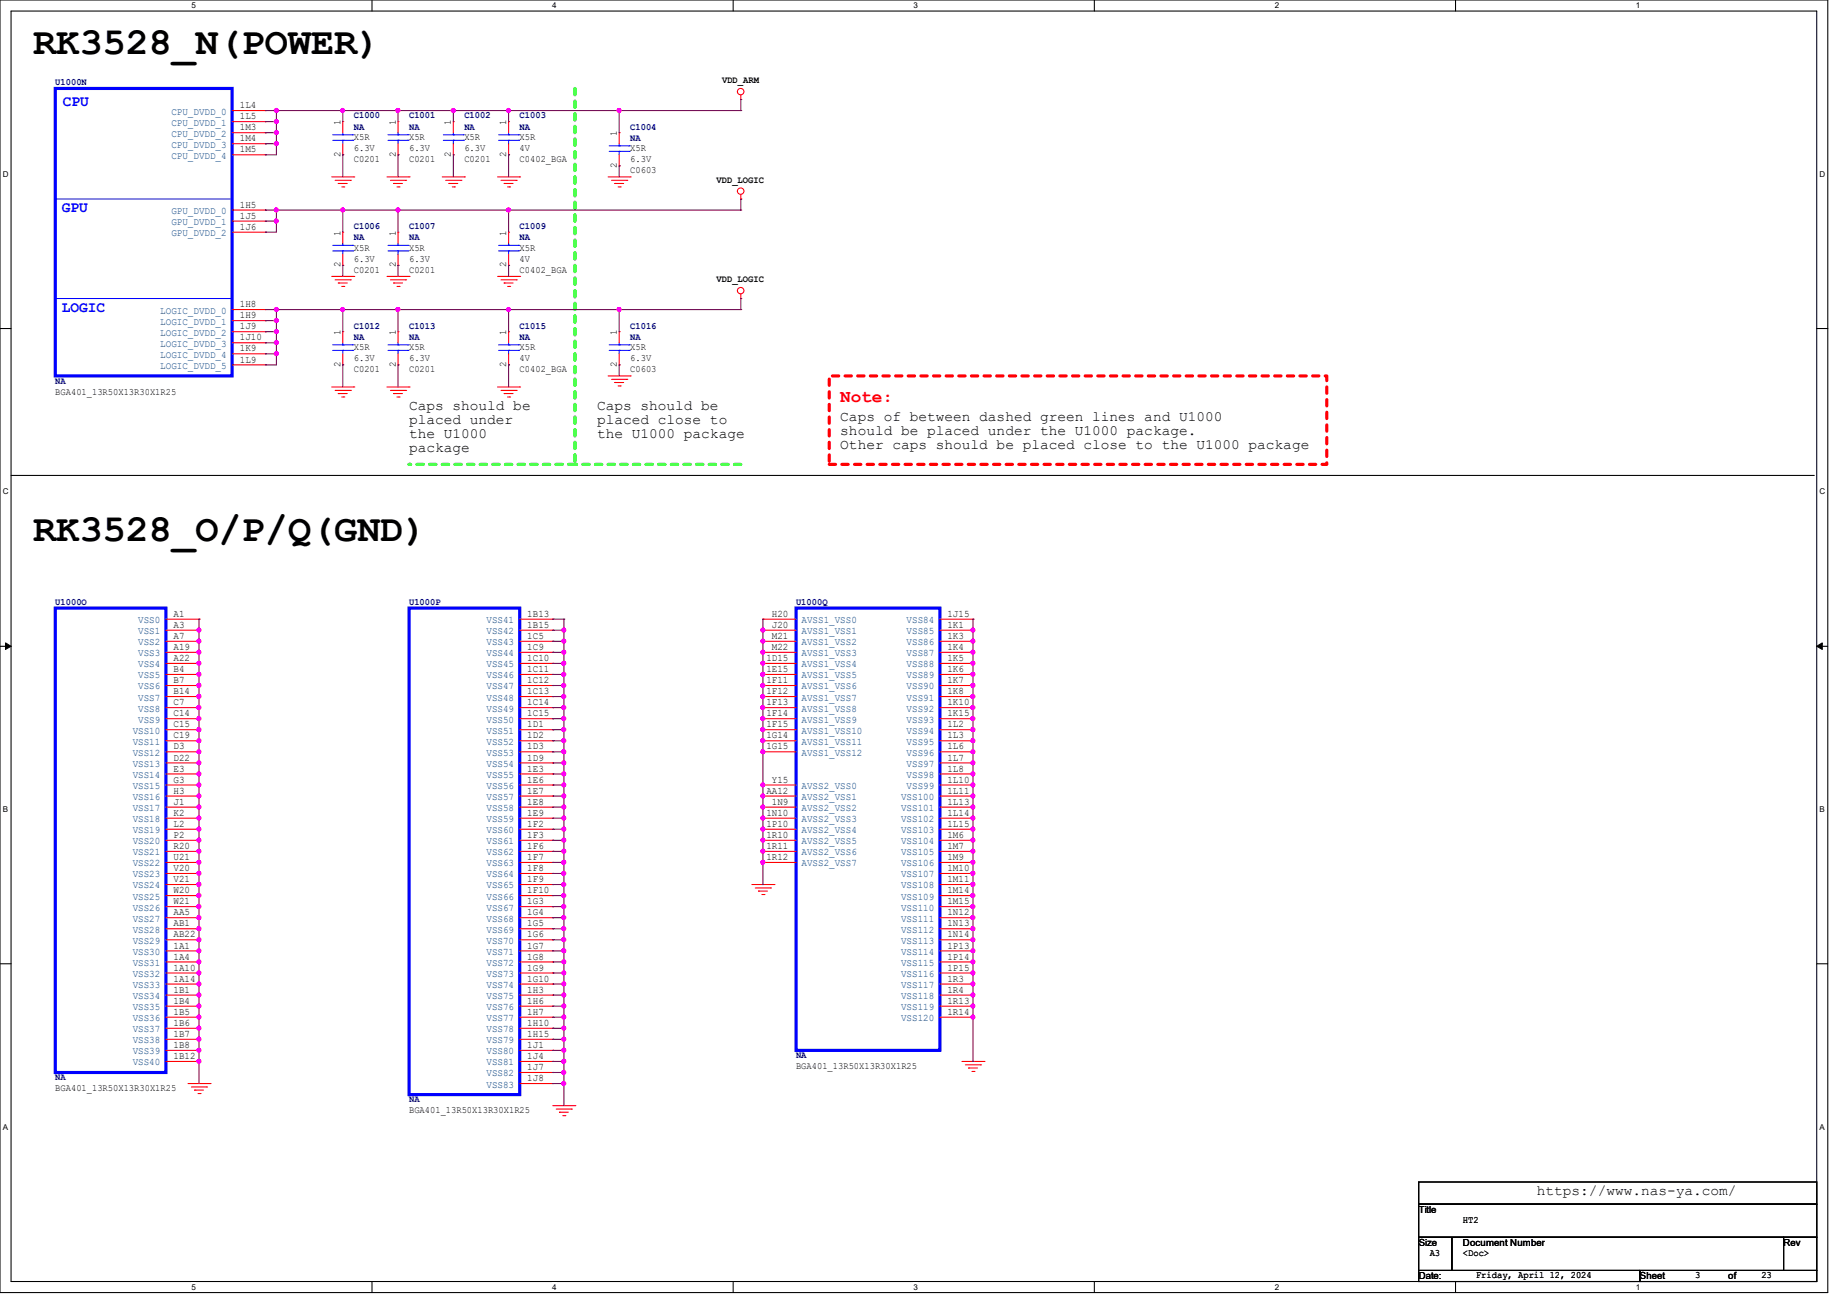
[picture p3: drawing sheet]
<svg xmlns="http://www.w3.org/2000/svg" width="297mm" height="210mm" viewBox="0 0 297 210" stroke-linecap="round" stroke-linejoin="round" font-family="sans-serif">
<path d="M0 0h293.9v207.9h-293.9zM1.8 1.8h290.3v204.3h-290.3z" fill="none" stroke="#000" stroke-width=".17"/>
<g fill="#fff">
<path d="M30.8 .2h.7v1.4h-.7z"/>
<path d="M30.8 206.2h.7v1.4h-.7z"/>
</g>
<path d="M59.8 0v1.8M59.8 206.1v1.8" fill="none" stroke="#000" stroke-width=".17"/>
<g fill="#fff">
<path d="M88.8 .2h.7v1.4h-.7z"/>
<path d="M88.8 206.2h.7v1.4h-.7z"/>
</g>
<path d="M117.9 0v1.8M117.9 206.1v1.8" fill="none" stroke="#000" stroke-width=".17"/>
<g fill="#fff">
<path d="M146.9 .2h.7v1.4h-.7z"/>
<path d="M146.9 206.2h.7v1.4h-.7z"/>
</g>
<path d="M176 0v1.8M176 206.1v1.8" fill="none" stroke="#000" stroke-width=".17"/>
<g fill="#fff">
<path d="M205 .2h.7v1.4h-.7z"/>
<path d="M205 206.2h.7v1.4h-.7z"/>
</g>
<path d="M234.1 0v1.8M234.1 206.1v1.8" fill="none" stroke="#000" stroke-width=".17"/>
<g fill="#fff">
<path d="M263.1 .2h.6v1.4h-.6z"/>
<path d="M263.1 206.2h.6v1.4h-.6z"/>
<path d="M.5 27.3h.9v1.4h-.9z"/>
<path d="M292.6 27.3h.9v1.4h-.9z"/>
<path d="M.5 78.4h.9v1.4h-.9z"/>
<path d="M292.6 78.4h.9v1.4h-.9z"/>
</g>
<path d="M0 52.8h1.8M292.1 52.8h1.8" fill="none" stroke="#000" stroke-width=".17"/>
<g fill="#fff">
<path d="M.5 129.5h.8v1.4h-.8z"/>
<path d="M292.6 129.5h.8v1.4h-.8z"/>
</g>
<path d="M0 103.9h1.8M292.1 103.9h1.8" fill="none" stroke="#000" stroke-width=".17"/>
<path d="M.9 103.4l.9 .5-.9 .5zM292.1 103.9l.9-.5v1z" fill="#000" stroke="#000" stroke-width=".16"/>
<g fill="#fff">
<path d="M.5 180.5h.8v1.4h-.8z"/>
<path d="M292.6 180.5h.8v1.4h-.8z"/>
</g>
<path d="M1.8 76.5h289.8M291.6 76.5h.1M0 155h1.8M292.1 155h1.8" fill="none" stroke="#000" stroke-width=".17"/>
<path d="M133.4 60.5h80v14.2h-80z" fill="none" stroke="#f00" stroke-width=".51" stroke-dasharray="1 1"/>
<path d="M92.5 74.7h-26.7" fill="none" stroke="#01ff00" stroke-width=".51" stroke-dasharray="1 1"/>
<circle cx="65.8" cy="74.7" r=".25" fill="#01ff00" stroke-dasharray="1 1"/>
<path d="M119.1 74.7h-26.6" fill="none" stroke="#01ff00" stroke-width=".51" stroke-dasharray="1 1"/>
<circle cx="92.5" cy="74.7" r=".25" fill="#01ff00" stroke-dasharray="1 1"/>
<path d="M92.5 14.2v60.5" fill="none" stroke="#01ff00" stroke-width=".51" stroke-dasharray="1 1"/>
<circle cx="92.5" cy="74.7" r=".25" fill="#01ff00" stroke-dasharray="1 1"/>
<g fill="none" stroke="#f00" stroke-width=".17">
<path d="M37.3 17.8h5.4M37.3 19.6h5.4M42.7 17.8h.1M42.7 19.6h.1M55.1 19.6h.1M55.1 19.6v1.7M64 19.6h.1M64 19.6v1.7M72.9 19.6h.1M72.9 19.6v1.7M81.8 19.6h.1M81.8 19.6v1.7"/>
<path d="M119.1 16h.1M119.1 15.3v.7M37.3 21.3h5.4M37.3 23.1h5.4M37.3 24.9h5.4M37.3 33.8h5.4M37.3 35.6h5.4M37.3 37.3h5.4M42.7 21.3h.1M42.7 23.1h.1M42.7 24.9h.1M42.7 33.8h.1"/>
<path d="M42.7 35.6h.1M42.7 37.3h.1M53.3 28.4h3.6M53.9 29h2.4M54.4 29.5h.1M54.4 29.5h1.4M54.9 30.1h.4M55.1 24.9h.1M55.1 37.3h.1M55.1 23.1v1.8M55.1 37.3v1.8M55.3 30.1h.1"/>
<path d="M56.3 29h.1M56.9 28.4h.1M62.2 28.4h3.6M62.8 29h2.4M63.3 29.5h.1M63.3 29.5h1.4M63.8 30.1h.4M64 37.3h.1M64 24.9h.1M64 23.1v1.8M64 37.3v1.8M64.2 30.1h.1"/>
<path d="M65.2 29h.1M65.8 28.4h.1M71.1 28.4h3.6M71.7 29h2.4M72.2 29.5h.1M72.2 29.5h1.4M72.7 30.1h.4M72.9 24.9h.1M72.9 23.1v1.8M73.1 30.1h.1M74.1 29h.1M74.7 28.4h.1"/>
<path d="M80 28.4h3.6M80.6 29h2.4M81.1 29.5h.1M81.1 29.5h1.4M81.6 30.1h.4M81.8 24.9h.1M81.8 37.3h.1M81.8 23.1v1.8M81.8 37.3v1.8M82 30.1h.1M83 29h.1M83.6 28.4h.1"/>
<path d="M97.8 28.4h3.5M98.3 29h2.5M98.8 29.5h.1M98.8 29.5h1.5M99.4 30.1h.3M99.6 21.3h.1M99.6 26.7h.1M99.6 21.3v1.8M99.6 24.9v1.8M99.7 30.1h.1M100.8 29h.1M101.3 28.4h.1"/>
<path d="M119.1 32h.1M119.1 31.3v.7M37.3 49.8h5.4M37.3 51.6h5.4M37.3 53.3h5.4M37.3 55.1h5.4M37.3 56.9h5.4M37.3 58.7h5.4M42.7 49.8h.1M42.7 51.6h.1M42.7 53.3h.1M42.7 55.1h.1"/>
<path d="M42.7 56.9h.1M42.7 58.7h.1M53.3 44.4h3.6M53.9 45h2.4M54.4 45.5h.1M54.4 45.5h1.4M54.9 46.1h.4M55.1 53.3h.1M55.1 58.7h.1M55.1 42.7h.1M55.1 40.9v1.8M55.1 53.3v1.8"/>
<path d="M55.1 56.9v1.8M55.3 46.1h.1M56.3 45h.1M56.9 44.4h.1M62.2 44.4h3.6M62.8 45h2.4M63.3 45.5h.1M63.3 45.5h1.4M63.8 46.1h.4M64 42.7h.1M64 53.3h.1M64 58.7h.1"/>
<path d="M64 40.9v1.8M64 53.3v1.8M64 56.9v1.8M64.2 46.1h.1M65.2 45h.1M65.8 44.4h.1M80 44.4h3.6M80.6 45h2.4M81.1 45.5h.1M81.1 45.5h1.4M81.6 46.1h.4M81.8 53.3h.1"/>
<path d="M81.8 58.7h.1M81.8 42.7h.1M81.8 40.9v1.8M81.8 53.3v1.8M81.8 56.9v1.8M82 46.1h.1M83 45h.1M83.6 44.4h.1M99.6 53.3h.1M99.6 58.7h.1M99.6 53.3v1.8M99.6 56.9v1.8"/>
<path d="M119.1 48h.1M119.1 47.3v.7M53.3 62.2h3.6M53.9 62.8h2.4M54.4 63.3h.1M54.4 63.3h1.4M54.9 63.8h.4M55.3 63.8h.1M56.3 62.8h.1M56.9 62.2h.1M62.2 62.2h3.6M62.8 62.8h2.4"/>
<path d="M63.3 63.3h.1M63.3 63.3h1.4M63.8 63.8h.4M64.2 63.8h.1M65.2 62.8h.1M65.8 62.2h.1M80 62.2h3.6M80.6 62.8h2.4M81.1 63.3h.1M81.1 63.3h1.4M81.6 63.8h.4M82 63.8h.1"/>
<path d="M83 62.8h.1M83.6 62.2h.1M97.8 60.5h3.5M98.3 61h2.5M98.8 61.5h.1M98.8 61.5h1.5M99.4 62.1h.3M99.7 62.1h.1M100.8 61h.1M101.3 60.5h.1M26.7 99.6h5.3M32 99.6h.1"/>
<path d="M83.6 99.6h5.3M88.9 99.6h.1M122.7 99.6h.1M122.7 99.6h5.3M151.1 99.6h5.4M156.5 99.6h.1M26.7 101.3h5.3M26.7 103.1h5.3M26.7 104.9h5.3M26.7 106.7h5.3M26.7 108.5h5.3M26.7 110.2h5.3"/>
<path d="M26.7 112h5.3M26.7 113.8h5.3M26.7 115.6h5.3M26.7 117.3h5.3M26.7 119.1h5.3M32 101.3h.1M32 103.1h.1M32 104.9h.1M32 106.7h.1M32 108.5h.1M32 110.2h.1M32 112h.1"/>
<path d="M32 113.8h.1M32 115.6h.1M32 117.3h.1M32 119.1h.1M83.6 101.3h5.3M83.6 103.1h5.3M83.6 104.9h5.3M83.6 106.7h5.3M83.6 108.5h5.3M83.6 110.2h5.3M83.6 112h5.3M83.6 113.8h5.3"/>
<path d="M83.6 115.6h5.3M83.6 117.3h5.3M83.6 119.1h5.3M88.9 101.3h.1M88.9 103.1h.1M88.9 104.9h.1M88.9 106.7h.1M88.9 108.5h.1M88.9 110.2h.1M88.9 112h.1M88.9 113.8h.1M88.9 115.6h.1"/>
<path d="M88.9 117.3h.1M88.9 119.1h.1M122.7 101.3h.1M122.7 103.1h.1M122.7 104.9h.1M122.7 106.7h.1M122.7 108.5h.1M122.7 110.2h.1M122.7 112h.1M122.7 113.8h.1M122.7 115.6h.1M122.7 117.3h.1"/>
<path d="M122.7 119.1h.1M122.7 101.3h5.3M122.7 103.1h5.3M122.7 104.9h5.3M122.7 106.7h5.3M122.7 108.5h5.3M122.7 110.2h5.3M122.7 112h5.3M122.7 113.8h5.3M122.7 115.6h5.3M122.7 117.3h5.3M122.7 119.1h5.3"/>
<path d="M151.1 101.3h5.4M151.1 103.1h5.4M151.1 104.9h5.4M151.1 106.7h5.4M151.1 108.5h5.4M151.1 110.2h5.4M151.1 112h5.4M151.1 113.8h5.4M151.1 115.6h5.4M151.1 117.3h5.4M151.1 119.1h5.4M156.5 101.3h.1"/>
<path d="M156.5 103.1h.1M156.5 104.9h.1M156.5 106.7h.1M156.5 108.5h.1M156.5 110.2h.1M156.5 112h.1M156.5 113.8h.1M156.5 115.6h.1M156.5 117.3h.1M156.5 119.1h.1M26.7 120.9h5.3M26.7 122.7h5.3"/>
<path d="M26.7 124.5h5.3M26.7 126.2h5.3M26.7 128h5.3M26.7 129.8h5.3M26.7 131.6h5.3M26.7 133.4h5.3M26.7 135.1h5.3M26.7 136.9h5.3M26.7 138.7h5.3M32 120.9h.1M32 122.7h.1M32 124.5h.1"/>
<path d="M32 126.2h.1M32 128h.1M32 129.8h.1M32 131.6h.1M32 133.4h.1M32 135.1h.1M32 136.9h.1M32 138.7h.1M83.6 120.9h5.3M83.6 122.7h5.3M83.6 124.5h5.3M83.6 126.2h5.3"/>
<path d="M83.6 128h5.3M83.6 129.8h5.3M83.6 131.6h5.3M83.6 133.4h5.3M83.6 135.1h5.3M83.6 136.9h5.3M83.6 138.7h5.3M88.9 120.9h.1M88.9 122.7h.1M88.9 124.5h.1M88.9 126.2h.1M88.9 128h.1"/>
<path d="M88.9 129.8h.1M88.9 131.6h.1M88.9 133.4h.1M88.9 135.1h.1M88.9 136.9h.1M88.9 138.7h.1M122.7 126.2h.1M122.7 128h.1M122.7 129.8h.1M122.7 131.6h.1M122.7 133.4h.1M122.7 135.1h.1"/>
<path d="M122.7 136.9h.1M122.7 138.7h.1M122.7 120.9h.1M122.7 120.9h5.3M122.7 126.2h5.3M122.7 128h5.3M122.7 129.8h5.3M122.7 131.6h5.3M122.7 133.4h5.3M122.7 135.1h5.3M122.7 136.9h5.3M122.7 138.7h5.3"/>
<path d="M151.1 120.9h5.4M151.1 122.7h5.4M151.1 124.5h5.4M151.1 126.2h5.4M151.1 128h5.4M151.1 129.8h5.4M151.1 131.6h5.4M151.1 133.4h5.4M151.1 135.1h5.4M151.1 136.9h5.4M151.1 138.7h5.4M156.5 120.9h.1"/>
<path d="M156.5 122.7h.1M156.5 124.5h.1M156.5 126.2h.1M156.5 128h.1M156.5 129.8h.1M156.5 131.6h.1M156.5 133.4h.1M156.5 135.1h.1M156.5 136.9h.1M156.5 138.7h.1M26.7 142.2h5.3M26.7 140.5h5.3"/>
<path d="M26.7 144h5.3M26.7 145.8h5.3M26.7 147.6h5.3M26.7 149.4h5.3M26.7 151.1h5.3M26.7 152.9h5.3M26.7 154.7h5.3M26.7 156.5h5.3M26.7 158.2h5.3M32 140.5h.1M32 142.2h.1M32 144h.1"/>
<path d="M32 145.8h.1M32 147.6h.1M32 149.4h.1M32 151.1h.1M32 152.9h.1M32 154.7h.1M32 156.5h.1M32 158.2h.1M83.6 142.2h5.3M83.6 140.5h5.3M83.6 144h5.3M83.6 145.8h5.3"/>
<path d="M83.6 147.6h5.3M83.6 149.4h5.3M83.6 151.1h5.3M83.6 152.9h5.3M83.6 154.7h5.3M83.6 156.5h5.3M83.6 158.2h5.3M88.9 140.5h.1M88.9 142.2h.1M88.9 144h.1M88.9 145.8h.1M88.9 147.6h.1"/>
<path d="M88.9 149.4h.1M88.9 151.1h.1M88.9 152.9h.1M88.9 154.7h.1M88.9 156.5h.1M88.9 158.2h.1M120.9 142.2h3.6M121.5 142.8h2.4M122 143.3h.1M122 143.3h1.4M122.5 143.8h.4M122.9 143.8h.1"/>
<path d="M123.9 142.8h.1M124.5 142.2h.1M151.1 142.2h5.4M151.1 140.5h5.4M151.1 144h5.4M151.1 145.8h5.4M151.1 147.6h5.4M151.1 149.4h5.4M151.1 151.1h5.4M151.1 152.9h5.4M151.1 154.7h5.4M151.1 156.5h5.4"/>
<path d="M151.1 158.2h5.4M156.5 140.5h.1M156.5 142.2h.1M156.5 144h.1M156.5 145.8h.1M156.5 147.6h.1M156.5 149.4h.1M156.5 151.1h.1M156.5 152.9h.1M156.5 154.7h.1M156.5 156.5h.1M156.5 158.2h.1"/>
<path d="M26.7 170.7h5.3M26.7 160h5.3M26.7 161.8h5.3M26.7 163.6h5.3M26.7 165.4h5.3M26.7 167.1h5.3M26.7 168.9h5.3M30.2 174.2h3.6M30.8 174.8h2.4M31.3 175.3h.1M31.3 175.3h1.4M31.8 175.9h.4"/>
<path d="M32 160h.1M32 161.8h.1M32 163.6h.1M32 165.4h.1M32 167.1h.1M32 168.9h.1M32 170.7h.1M32.2 175.9h.1M33.2 174.8h.1M33.8 174.2h.1M83.6 174.2h5.3M83.6 170.7h5.3"/>
<path d="M83.6 160h5.3M83.6 161.8h5.3M83.6 163.6h5.3M83.6 165.4h5.3M83.6 167.1h5.3M83.6 168.9h5.3M83.6 172.5h5.3M88.9 160h.1M88.9 161.8h.1M88.9 163.6h.1M88.9 165.4h.1M88.9 167.1h.1"/>
<path d="M88.9 168.9h.1M88.9 170.7h.1M88.9 172.5h.1M88.9 174.2h.1M88.9 177.8h3.6M89.5 178.4h2.4M90 178.9h.1M90 178.9h1.4M90.5 179.4h.3M90.8 179.4h.1M91.9 178.4h.1M92.5 177.8h.1"/>
<path d="M151.1 160h5.4M151.1 161.8h5.4M151.1 163.6h5.4M154.7 170.7h3.5M155.2 171.2h2.5M155.7 171.7h.1M155.7 171.7h1.5M156.3 172.3h.3M156.5 160h.1M156.5 161.8h.1M156.5 163.6h.1M156.6 172.3h.1"/>
<path d="M157.7 171.2h.1M158.2 170.7h.1"/>
<circle cx="119.1" cy="14.7" r=".52"/>
<circle cx="119.1" cy="30.7" r=".52"/>
<circle cx="119.1" cy="46.7" r=".52"/>
</g>
<path d="M228.1 190.1h64v3.5h-64zM228.1 193.6h64v5.4h-64zM228.1 199h5.4v5.3h-5.4zM233.5 199h53.3v5.3h-53.3zM286.8 199h5.3v5.3h-5.3zM228.1 204.3h35.6v1.8h-35.6zM263.7 204.3h28.4v1.8h-28.4z" fill="none" stroke="#000" stroke-width=".17"/>
<g fill="none" stroke="#00f" stroke-width=".17">
<path d="M8.9 32h.1M8.9 32h28.4M53.5 22.6h3.2M53.5 21.7h3.2M53.5 39.5h3.2M55.1 21.7h.1M55.1 22.6h.1M55.1 39.5h.1M55.1 21.3v.4M55.1 22.6v.5M55.1 39.1v.4M56.7 22.6h.1"/>
<path d="M56.7 21.7h.1M56.7 39.5h.1M62.4 22.6h3.2M62.4 21.7h3.2M62.4 39.5h3.2M64 39.5h.1M64 21.7h.1M64 22.6h.1M64 21.3v.4M64 22.6v.5M64 39.1v.4M65.6 39.5h.1"/>
<path d="M65.6 22.6h.1M65.6 21.7h.1M71.3 22.6h3.2M71.3 21.7h3.2M72.9 21.7h.1M72.9 22.6h.1M72.9 21.3v.4M72.9 22.6v.5M74.5 22.6h.1M74.5 21.7h.1M80.2 22.6h3.2M80.2 21.7h3.2"/>
<path d="M80.2 39.5h3.2M81.8 21.7h.1M81.8 22.6h.1M81.8 39.5h.1M81.8 21.3v.4M81.8 22.6v.5M81.8 39.1v.4M83.4 22.6h.1M83.4 21.7h.1M83.4 39.5h.1M98 24.3h3.2M98 23.5h3.2"/>
<path d="M99.6 23.5h.1M99.6 24.3h.1M99.6 23.1v.4M99.6 24.3v.6M101.2 24.3h.1M101.2 23.5h.1M8.9 48h.1M8.9 48h28.4M53.5 40.3h3.2M53.5 56.3h3.2M53.5 55.5h3.2M55.1 55.5h.1"/>
<path d="M55.1 56.3h.1M55.1 40.3h.1M55.1 40.3v.6M55.1 55.1v.4M55.1 56.3v.6M56.7 56.3h.1M56.7 55.5h.1M56.7 40.3h.1M62.4 40.3h3.2M62.4 56.3h3.2M62.4 55.5h3.2M64 40.3h.1"/>
<path d="M64 55.5h.1M64 56.3h.1M64 40.3v.6M64 55.1v.4M64 56.3v.6M65.6 40.3h.1M65.6 56.3h.1M65.6 55.5h.1M80.2 40.3h3.2M80.2 56.3h3.2M80.2 55.5h3.2M81.8 55.5h.1"/>
<path d="M81.8 56.3h.1M81.8 40.3h.1M81.8 40.3v.6M81.8 55.1v.4M81.8 56.3v.6M83.4 56.3h.1M83.4 55.5h.1M83.4 40.3h.1M98 56.3h3.2M98 55.5h3.2M99.6 55.5h.1M99.6 56.3h.1"/>
<path d="M99.6 55.1v.4M99.6 56.3v.6M101.2 56.3h.1M101.2 55.5h.1"/>
</g>
<path d="M8.9 14.2h28.4v46.3h-28.4zM8.9 97.8h17.8v74.7h-17.8zM65.8 97.8h17.8v78.2h-17.8zM128 97.8h23.1v71.1h-23.1z" fill="none" stroke="#00f" stroke-width=".51"/>
<g fill="none" stroke="#7f003f" stroke-width=".17">
<path d="M42.7 17.8h.1M42.7 19.6h.1M42.7 17.8h76.4M42.7 19.6h1.8M44.5 17.8h.1M44.5 19.6h.1M44.5 17.8v7.1h-1.8M55.1 17.8h.1M55.1 17.8v1.8M64 17.8h.1M64 17.8v1.8M72.9 17.8h.1"/>
<path d="M72.9 17.8v1.8M81.8 17.8h.1M81.8 17.8v1.8M99.6 17.8h.1M99.6 17.8v3.5M119.1 16h.1M119.1 17.8h.1M119.1 16v1.8M42.7 23.1h.1M42.7 21.3h.1M42.7 24.9h.1M42.7 33.8h.1"/>
<path d="M42.7 37.3h.1M42.7 35.6h.1M42.7 33.8h76.4M42.7 23.1h1.8M42.7 21.3h1.8M42.7 35.6h1.8M44.5 33.8h.1M44.5 21.3h.1M44.5 23.1h.1M44.5 35.6h.1M44.5 33.8v3.5h-1.8M55.1 24.9h.1"/>
<path d="M55.1 33.8h.1M55.1 24.9v3.5M55.1 33.8v3.5M64 24.9h.1M64 33.8h.1M64 24.9v3.5M64 33.8v3.5M72.9 24.9h.1M72.9 24.9v3.5M81.8 33.8h.1M81.8 24.9h.1M81.8 24.9v3.5"/>
<path d="M81.8 33.8v3.5M99.6 26.7h.1M99.6 26.7v1.7M119.1 32h.1M119.1 33.8h.1M119.1 32v1.8M42.7 49.8h.1M42.7 58.7h.1M42.7 51.6h.1M42.7 53.3h.1M42.7 55.1h.1M42.7 56.9h.1"/>
<path d="M42.7 49.8h76.4M42.7 51.6h1.8M42.7 53.3h1.8M42.7 55.1h1.8M42.7 56.9h1.8M44.5 49.8h.1M44.5 51.6h.1M44.5 53.3h.1M44.5 55.1h.1M44.5 56.9h.1M44.5 49.8v8.9h-1.8M55.1 42.7h.1"/>
<path d="M55.1 49.8h.1M55.1 58.7h.1M55.1 42.7v1.7M55.1 49.8v3.5M55.1 58.7v3.5M64 42.7h.1M64 49.8h.1M64 58.7h.1M64 42.7v1.7M64 49.8v3.5M64 58.7v3.5M81.8 49.8h.1"/>
<path d="M81.8 42.7h.1M81.8 58.7h.1M81.8 42.7v1.7M81.8 49.8v3.5M81.8 58.7v3.5M99.6 49.8h.1M99.6 58.7h.1M99.6 49.8v3.5M99.6 58.7v1.8M119.1 48h.1M119.1 49.8h.1M119.1 48v1.8"/>
<path d="M32 99.6h.1M32 99.6v74.6M88.9 99.6h.1M88.9 99.6h1.8M90.7 99.6h.1M90.7 99.6v78.2M122.7 99.6h.1M122.7 99.6v42.6M156.5 99.6h.1M156.5 99.6v71.1M32 112h.1M32 101.3h.1"/>
<path d="M32 103.1h.1M32 104.9h.1M32 106.7h.1M32 108.5h.1M32 110.2h.1M32 113.8h.1M32 115.6h.1M32 117.3h.1M32 119.1h.1M88.9 106.7h.1M88.9 104.9h.1M88.9 103.1h.1"/>
<path d="M88.9 101.3h.1M88.9 113.8h.1M88.9 112h.1M88.9 110.2h.1M88.9 108.5h.1M88.9 119.1h.1M88.9 117.3h.1M88.9 115.6h.1M88.9 106.7h1.8M88.9 104.9h1.8M88.9 103.1h1.8M88.9 101.3h1.8"/>
<path d="M88.9 113.8h1.8M88.9 112h1.8M88.9 110.2h1.8M88.9 108.5h1.8M88.9 119.1h1.8M88.9 117.3h1.8M88.9 115.6h1.8M90.7 112h.1M90.7 106.7h.1M90.7 104.9h.1M90.7 103.1h.1M90.7 101.3h.1"/>
<path d="M90.7 115.6h.1M90.7 113.8h.1M90.7 110.2h.1M90.7 108.5h.1M90.7 119.1h.1M90.7 117.3h.1M122.7 101.3h.1M122.7 103.1h.1M122.7 104.9h.1M122.7 106.7h.1M122.7 108.5h.1M122.7 110.2h.1"/>
<path d="M122.7 112h.1M122.7 113.8h.1M122.7 115.6h.1M122.7 117.3h.1M122.7 119.1h.1M156.5 101.3h.1M156.5 103.1h.1M156.5 104.9h.1M156.5 106.7h.1M156.5 108.5h.1M156.5 110.2h.1M156.5 112h.1"/>
<path d="M156.5 113.8h.1M156.5 115.6h.1M156.5 117.3h.1M156.5 119.1h.1M32 124.5h.1M32 133.4h.1M32 131.6h.1M32 129.8h.1M32 128h.1M32 126.2h.1M32 120.9h.1M32 122.7h.1"/>
<path d="M32 135.1h.1M32 136.9h.1M32 138.7h.1M88.9 124.5h.1M88.9 129.8h.1M88.9 131.6h.1M88.9 133.4h.1M88.9 126.2h.1M88.9 128h.1M88.9 120.9h.1M88.9 122.7h.1M88.9 135.1h.1"/>
<path d="M88.9 136.9h.1M88.9 138.7h.1M88.9 124.5h1.8M88.9 129.8h1.8M88.9 131.6h1.8M88.9 133.4h1.8M88.9 126.2h1.8M88.9 128h1.8M88.9 120.9h1.8M88.9 122.7h1.8M88.9 135.1h1.8M88.9 136.9h1.8"/>
<path d="M88.9 138.7h1.8M90.7 124.5h.1M90.7 129.8h.1M90.7 131.6h.1M90.7 133.4h.1M90.7 126.2h.1M90.7 128h.1M90.7 122.7h.1M90.7 120.9h.1M90.7 135.1h.1M90.7 136.9h.1M90.7 138.7h.1"/>
<path d="M122.7 126.2h.1M122.7 128h.1M122.7 129.8h.1M122.7 131.6h.1M122.7 133.4h.1M122.7 135.1h.1M122.7 136.9h.1M156.5 120.9h.1M156.5 122.7h.1M156.5 124.5h.1M156.5 126.2h.1M156.5 128h.1"/>
<path d="M156.5 129.8h.1M156.5 131.6h.1M156.5 133.4h.1M156.5 135.1h.1M156.5 136.9h.1M156.5 138.7h.1M32 144h.1M32 145.8h.1M32 147.6h.1M32 149.4h.1M32 151.1h.1M32 152.9h.1"/>
<path d="M32 154.7h.1M32 156.5h.1M32 158.2h.1M32 140.5h.1M32 142.2h.1M88.9 149.4h.1M88.9 151.1h.1M88.9 152.9h.1M88.9 154.7h.1M88.9 156.5h.1M88.9 158.2h.1M88.9 140.5h.1"/>
<path d="M88.9 142.2h.1M88.9 144h.1M88.9 145.8h.1M88.9 147.6h.1M88.9 149.4h1.8M88.9 151.1h1.8M88.9 152.9h1.8M88.9 154.7h1.8M88.9 156.5h1.8M88.9 158.2h1.8M88.9 140.5h1.8M88.9 142.2h1.8"/>
<path d="M88.9 144h1.8M88.9 145.8h1.8M88.9 147.6h1.8M90.7 149.4h.1M90.7 151.1h.1M90.7 152.9h.1M90.7 154.7h.1M90.7 156.5h.1M90.7 158.2h.1M90.7 140.5h.1M90.7 142.2h.1M90.7 144h.1"/>
<path d="M90.7 145.8h.1M90.7 147.6h.1M122.7 142.2h.1M156.5 140.5h.1M156.5 142.2h.1M156.5 144h.1M156.5 145.8h.1M156.5 147.6h.1M156.5 149.4h.1M156.5 151.1h.1M156.5 152.9h.1M156.5 154.7h.1"/>
<path d="M156.5 156.5h.1M156.5 158.2h.1M32 160h.1M32 161.8h.1M32 163.6h.1M32 165.4h.1M32 167.1h.1M32 168.9h.1M32 170.7h.1M88.9 160h.1M88.9 161.8h.1M88.9 163.6h.1"/>
<path d="M88.9 165.4h.1M88.9 167.1h.1M88.9 168.9h.1M88.9 170.7h.1M88.9 172.5h.1M88.9 174.2h.1M88.9 160h1.8M88.9 161.8h1.8M88.9 163.6h1.8M88.9 165.4h1.8M88.9 167.1h1.8M88.9 168.9h1.8"/>
<path d="M88.9 170.7h1.8M88.9 172.5h1.8M88.9 174.2h1.8M90.7 160h.1M90.7 161.8h.1M90.7 163.6h.1M90.7 165.4h.1M90.7 167.1h.1M90.7 168.9h.1M90.7 170.7h.1M90.7 172.5h.1M90.7 174.2h.1"/>
<path d="M156.5 160h.1M156.5 161.8h.1M156.5 170.7h.1"/>
</g>
<g fill="#f0f" stroke="#f0f" stroke-width=".17">
<circle cx="90.7" cy="149.3" r=".32"/>
<circle cx="90.7" cy="151.1" r=".32"/>
<circle cx="90.7" cy="152.9" r=".32"/>
<circle cx="90.7" cy="154.7" r=".32"/>
<circle cx="90.7" cy="158.2" r=".32"/>
<circle cx="90.7" cy="156.4" r=".32"/>
<circle cx="90.7" cy="160" r=".32"/>
<circle cx="90.7" cy="161.8" r=".32"/>
<circle cx="90.7" cy="163.6" r=".32"/>
<circle cx="90.7" cy="165.3" r=".32"/>
<circle cx="32" cy="145.8" r=".32"/>
<circle cx="32" cy="144" r=".32"/>
<circle cx="32" cy="147.6" r=".32"/>
<circle cx="64" cy="17.8" r=".32"/>
<circle cx="55.1" cy="17.8" r=".32"/>
<circle cx="32" cy="151.1" r=".32"/>
<circle cx="32" cy="149.3" r=".32"/>
<circle cx="81.8" cy="17.8" r=".32"/>
<circle cx="72.9" cy="17.8" r=".32"/>
<circle cx="32" cy="152.9" r=".32"/>
<circle cx="32" cy="154.7" r=".32"/>
<circle cx="32" cy="124.4" r=".32"/>
<circle cx="32" cy="113.8" r=".32"/>
<circle cx="32" cy="135.1" r=".32"/>
<circle cx="32" cy="133.3" r=".32"/>
<circle cx="32" cy="131.6" r=".32"/>
<circle cx="32" cy="129.8" r=".32"/>
<circle cx="32" cy="128" r=".32"/>
<circle cx="32" cy="126.2" r=".32"/>
<circle cx="32" cy="103.1" r=".32"/>
<circle cx="32" cy="101.3" r=".32"/>
<circle cx="32" cy="106.7" r=".32"/>
<circle cx="32" cy="104.9" r=".32"/>
<circle cx="32" cy="108.4" r=".32"/>
<circle cx="32" cy="112" r=".32"/>
<circle cx="32" cy="110.2" r=".32"/>
<circle cx="32" cy="115.5" r=".32"/>
<circle cx="32" cy="158.2" r=".32"/>
<circle cx="32" cy="156.4" r=".32"/>
<circle cx="32" cy="161.8" r=".32"/>
<circle cx="32" cy="160" r=".32"/>
<circle cx="32" cy="119.1" r=".32"/>
<circle cx="32" cy="117.3" r=".32"/>
<circle cx="32" cy="122.7" r=".32"/>
<circle cx="32" cy="120.9" r=".32"/>
<circle cx="32" cy="163.6" r=".32"/>
<circle cx="32" cy="165.3" r=".32"/>
<circle cx="32" cy="167.1" r=".32"/>
<circle cx="32" cy="170.7" r=".32"/>
<circle cx="32" cy="168.9" r=".32"/>
<circle cx="64" cy="33.8" r=".32"/>
<circle cx="81.8" cy="33.8" r=".32"/>
<circle cx="44.4" cy="17.8" r=".32"/>
<circle cx="32" cy="138.7" r=".32"/>
<circle cx="32" cy="136.9" r=".32"/>
<circle cx="32" cy="140.4" r=".32"/>
<circle cx="44.4" cy="23.1" r=".32"/>
<circle cx="32" cy="142.2" r=".32"/>
<circle cx="55.1" cy="33.8" r=".32"/>
<circle cx="44.4" cy="49.8" r=".32"/>
<circle cx="44.4" cy="51.5" r=".32"/>
<circle cx="44.4" cy="55.1" r=".32"/>
<circle cx="44.4" cy="53.3" r=".32"/>
<circle cx="44.4" cy="56.9" r=".32"/>
<circle cx="64" cy="49.8" r=".32"/>
<circle cx="81.8" cy="49.8" r=".32"/>
<circle cx="55.1" cy="49.8" r=".32"/>
<circle cx="44.4" cy="19.5" r=".32"/>
<circle cx="44.4" cy="21.3" r=".32"/>
<circle cx="44.4" cy="35.5" r=".32"/>
<circle cx="44.4" cy="33.8" r=".32"/>
<circle cx="90.7" cy="131.6" r=".32"/>
<circle cx="90.7" cy="129.8" r=".32"/>
<circle cx="90.7" cy="133.3" r=".32"/>
<circle cx="90.7" cy="135.1" r=".32"/>
<circle cx="90.7" cy="113.8" r=".32"/>
<circle cx="90.7" cy="112" r=".32"/>
<circle cx="90.7" cy="101.3" r=".32"/>
<circle cx="90.7" cy="126.2" r=".32"/>
<circle cx="90.7" cy="128" r=".32"/>
<circle cx="90.7" cy="106.7" r=".32"/>
<circle cx="90.7" cy="104.9" r=".32"/>
<circle cx="90.7" cy="103.1" r=".32"/>
<circle cx="90.7" cy="115.5" r=".32"/>
<circle cx="90.7" cy="110.2" r=".32"/>
<circle cx="90.7" cy="108.4" r=".32"/>
<circle cx="90.7" cy="124.4" r=".32"/>
<circle cx="90.7" cy="122.7" r=".32"/>
<circle cx="90.7" cy="120.9" r=".32"/>
<circle cx="90.7" cy="119.1" r=".32"/>
<circle cx="90.7" cy="117.3" r=".32"/>
<circle cx="90.7" cy="136.9" r=".32"/>
<circle cx="90.7" cy="140.4" r=".32"/>
<circle cx="90.7" cy="138.7" r=".32"/>
<circle cx="90.7" cy="142.2" r=".32"/>
<circle cx="90.7" cy="145.8" r=".32"/>
<circle cx="90.7" cy="144" r=".32"/>
<circle cx="90.7" cy="147.6" r=".32"/>
<circle cx="99.5" cy="17.8" r=".32"/>
<circle cx="99.5" cy="49.8" r=".32"/>
<circle cx="156.4" cy="101.3" r=".32"/>
<circle cx="156.4" cy="103.1" r=".32"/>
<circle cx="156.4" cy="106.7" r=".32"/>
<circle cx="156.4" cy="104.9" r=".32"/>
<circle cx="156.4" cy="110.2" r=".32"/>
<circle cx="156.4" cy="108.4" r=".32"/>
<circle cx="156.4" cy="112" r=".32"/>
<circle cx="156.4" cy="115.5" r=".32"/>
<circle cx="156.4" cy="113.8" r=".32"/>
<circle cx="156.4" cy="119.1" r=".32"/>
<circle cx="156.4" cy="117.3" r=".32"/>
<circle cx="156.4" cy="122.7" r=".32"/>
<circle cx="156.4" cy="120.9" r=".32"/>
<circle cx="156.4" cy="126.2" r=".32"/>
<circle cx="156.4" cy="124.4" r=".32"/>
<circle cx="156.4" cy="128" r=".32"/>
<circle cx="156.4" cy="131.6" r=".32"/>
<circle cx="156.4" cy="129.8" r=".32"/>
<circle cx="156.4" cy="135.1" r=".32"/>
<circle cx="156.4" cy="133.3" r=".32"/>
<circle cx="156.4" cy="136.9" r=".32"/>
<circle cx="156.4" cy="138.7" r=".32"/>
<circle cx="156.4" cy="140.4" r=".32"/>
<circle cx="156.4" cy="142.2" r=".32"/>
<circle cx="156.4" cy="145.8" r=".32"/>
<circle cx="156.4" cy="144" r=".32"/>
<circle cx="156.4" cy="147.6" r=".32"/>
<circle cx="156.4" cy="151.1" r=".32"/>
<circle cx="156.4" cy="149.3" r=".32"/>
<circle cx="156.4" cy="152.9" r=".32"/>
<circle cx="156.4" cy="154.7" r=".32"/>
<circle cx="156.4" cy="158.2" r=".32"/>
<circle cx="156.4" cy="156.4" r=".32"/>
<circle cx="156.4" cy="161.8" r=".32"/>
<circle cx="156.4" cy="160" r=".32"/>
<circle cx="156.4" cy="163.6" r=".32"/>
<circle cx="122.7" cy="101.3" r=".32"/>
<circle cx="122.7" cy="103.1" r=".32"/>
<circle cx="122.7" cy="106.7" r=".32"/>
<circle cx="122.7" cy="104.9" r=".32"/>
<circle cx="122.7" cy="108.4" r=".32"/>
<circle cx="122.7" cy="112" r=".32"/>
<circle cx="122.7" cy="110.2" r=".32"/>
<circle cx="122.7" cy="113.8" r=".32"/>
<circle cx="122.7" cy="115.5" r=".32"/>
<circle cx="122.7" cy="119.1" r=".32"/>
<circle cx="122.7" cy="117.3" r=".32"/>
<circle cx="122.7" cy="120.9" r=".32"/>
<circle cx="122.7" cy="126.2" r=".32"/>
<circle cx="90.7" cy="167.1" r=".32"/>
<circle cx="90.7" cy="170.7" r=".32"/>
<circle cx="90.7" cy="168.9" r=".32"/>
<circle cx="90.7" cy="172.4" r=".32"/>
<circle cx="90.7" cy="174.2" r=".32"/>
<circle cx="122.7" cy="128" r=".32"/>
<circle cx="122.7" cy="131.6" r=".32"/>
<circle cx="122.7" cy="129.8" r=".32"/>
<circle cx="122.7" cy="133.3" r=".32"/>
<circle cx="122.7" cy="136.9" r=".32"/>
<circle cx="122.7" cy="135.1" r=".32"/>
<circle cx="122.7" cy="138.7" r=".32"/>
</g>
<g font-size="6.2">
<text x="5.3" y="8.8">RK3528_N(POWER)</text>
<text x="5.3" y="87">RK3528_O/P/Q(GND)</text>
</g>
<text font-size="2.8" fill="#f00" x="135.1" y="64.6">Note:</text>
<g font-size="2.5" fill="#00f">
<text x="10.1" y="17.1">CPU</text>
<text x="9.9" y="34.2">GPU</text>
<text x="9.9" y="50.2">LOGIC</text>
</g>
<g font-size="2.3">
<text x="65.8" y="65.9">Caps should be</text>
<text x="96" y="65.9">Caps should be</text>
<text x="65.8" y="68.2">placed under</text>
<text x="65.8" y="70.4">the U1000</text>
<text x="96" y="68.2">placed close to</text>
<text x="96" y="70.4">the U1000 package</text>
<text x="135.1" y="67.6">Caps of between dashed green lines and U1000</text>
<text x="135.1" y="69.9">should be placed under the U1000 package.</text>
<text x="65.8" y="72.7">package</text>
<text x="135.1" y="72.2">Other caps should be placed close to the U1000 package</text>
<text x="247.1" y="192.1">https://www.nas-ya.com/</text>
</g>
<g font-size="1.6" fill="#00007f">
<text x="8.9" y="13.7">U1000N</text>
<text x="56.9" y="19">C1000</text>
<text x="56.9" y="20.8">NA</text>
<text x="65.8" y="19">C1001</text>
<text x="65.8" y="20.8">NA</text>
<text x="74.7" y="19">C1002</text>
<text x="74.7" y="20.8">NA</text>
<text x="83.6" y="19">C1003</text>
<text x="83.6" y="20.8">NA</text>
<text x="101.3" y="20.8">C1004</text>
<text x="101.3" y="22.6">NA</text>
<text x="56.9" y="36.8">C1006</text>
<text x="56.9" y="38.6">NA</text>
<text x="65.8" y="36.8">C1007</text>
<text x="65.8" y="38.6">NA</text>
<text x="83.6" y="36.8">C1009</text>
<text x="83.6" y="38.6">NA</text>
<text x="56.9" y="52.8">C1012</text>
<text x="65.8" y="52.8">C1013</text>
<text x="83.6" y="52.8">C1015</text>
<text x="101.3" y="52.8">C1016</text>
<text x="56.9" y="54.6">NA</text>
<text x="65.8" y="54.6">NA</text>
<text x="83.6" y="54.6">NA</text>
<text x="101.3" y="54.6">NA</text>
<text x="8.9" y="61.7">NA</text>
<text x="8.9" y="97.3">U1000O</text>
<text x="65.8" y="97.3">U1000P</text>
<text x="128" y="97.3">U1000Q</text>
<text x="8.9" y="173.7">NA</text>
<text x="128" y="170.2">NA</text>
<text x="65.8" y="177.3">NA</text>
</g>
<g font-size="1.6">
<text x="38.6" y="17.4">1L4</text>
<text x="116.1" y="13.4">VDD_ARM</text>
<text x="38.6" y="19.2">1L5</text>
<text x="38.6" y="21">1M3</text>
<text x="38.6" y="22.7">1M4</text>
<text x="54.7" y="20.1" transform="rotate(-90 54.7 20.1)">1</text>
<text x="56.9" y="22.6">X5R</text>
<text x="63.6" y="20.1" transform="rotate(-90 63.6 20.1)">1</text>
<text x="65.8" y="22.6">X5R</text>
<text x="72.5" y="20.1" transform="rotate(-90 72.5 20.1)">1</text>
<text x="74.7" y="22.6">X5R</text>
<text x="81.4" y="20.1" transform="rotate(-90 81.4 20.1)">1</text>
<text x="83.6" y="22.6">X5R</text>
<text x="99.2" y="21.9" transform="rotate(-90 99.2 21.9)">1</text>
<text x="38.6" y="24.5">1M5</text>
<text x="54.7" y="25.2" transform="rotate(-90 54.7 25.2)">2</text>
<text x="56.9" y="26.1">C0201</text>
<text x="56.9" y="24.3">6.3V</text>
<text x="63.6" y="25.2" transform="rotate(-90 63.6 25.2)">2</text>
<text x="65.8" y="26.1">C0201</text>
<text x="65.8" y="24.3">6.3V</text>
<text x="72.5" y="25.2" transform="rotate(-90 72.5 25.2)">2</text>
<text x="74.7" y="26.1">C0201</text>
<text x="74.7" y="24.3">6.3V</text>
<text x="81.4" y="25.2" transform="rotate(-90 81.4 25.2)">2</text>
<text x="83.6" y="26.1">C0402_BGA</text>
<text x="83.6" y="24.3">4V</text>
<text x="99.2" y="27" transform="rotate(-90 99.2 27)">2</text>
<text x="101.3" y="27.9">C0603</text>
<text x="101.3" y="24.3">X5R</text>
<text x="101.3" y="26.1">6.3V</text>
<text x="115.2" y="29.4">VDD_LOGIC</text>
<text x="38.6" y="33.4">1H5</text>
<text x="38.6" y="35.2">1J5</text>
<text x="38.6" y="37">1J6</text>
<text x="54.7" y="37.9" transform="rotate(-90 54.7 37.9)">1</text>
<text x="56.9" y="40.3">X5R</text>
<text x="63.6" y="37.9" transform="rotate(-90 63.6 37.9)">1</text>
<text x="65.8" y="40.3">X5R</text>
<text x="81.4" y="37.9" transform="rotate(-90 81.4 37.9)">1</text>
<text x="83.6" y="40.3">X5R</text>
<text x="54.7" y="43" transform="rotate(-90 54.7 43)">2</text>
<text x="56.9" y="43.9">C0201</text>
<text x="56.9" y="42.1">6.3V</text>
<text x="63.6" y="43" transform="rotate(-90 63.6 43)">2</text>
<text x="65.8" y="43.9">C0201</text>
<text x="65.8" y="42.1">6.3V</text>
<text x="81.4" y="43" transform="rotate(-90 81.4 43)">2</text>
<text x="83.6" y="43.9">C0402_BGA</text>
<text x="83.6" y="42.1">4V</text>
<text x="115.2" y="45.4">VDD_LOGIC</text>
<text x="38.6" y="49.4">1H8</text>
<text x="38.6" y="51.2">1H9</text>
<text x="38.6" y="53">1J9</text>
<text x="54.7" y="53.9" transform="rotate(-90 54.7 53.9)">1</text>
<text x="63.6" y="53.9" transform="rotate(-90 63.6 53.9)">1</text>
<text x="81.4" y="53.9" transform="rotate(-90 81.4 53.9)">1</text>
<text x="99.2" y="53.9" transform="rotate(-90 99.2 53.9)">1</text>
<text x="38.6" y="54.7">1J10</text>
<text x="38.6" y="56.5">1K9</text>
<text x="38.6" y="58.3">1L9</text>
<text x="54.7" y="59" transform="rotate(-90 54.7 59)">2</text>
<text x="56.9" y="59.9">C0201</text>
<text x="56.9" y="56.3">X5R</text>
<text x="56.9" y="58.1">6.3V</text>
<text x="63.6" y="59" transform="rotate(-90 63.6 59)">2</text>
<text x="65.8" y="59.9">C0201</text>
<text x="65.8" y="56.3">X5R</text>
<text x="65.8" y="58.1">6.3V</text>
<text x="81.4" y="59" transform="rotate(-90 81.4 59)">2</text>
<text x="83.6" y="59.9">C0402_BGA</text>
<text x="83.6" y="56.3">X5R</text>
<text x="83.6" y="58.1">4V</text>
<text x="99.2" y="59" transform="rotate(-90 99.2 59)">2</text>
<text x="101.3" y="59.9">C0603</text>
<text x="101.3" y="56.3">X5R</text>
<text x="101.3" y="58.1">6.3V</text>
<text x="8.9" y="63.5">BGA401_13R50X13R30X1R25</text>
<text x="27.9" y="99.2">A1</text>
<text x="27.9" y="101">A3</text>
<text x="84.8" y="99.2">1B13</text>
<text x="84.8" y="101">1B15</text>
<text x="124.1" y="99.2">H20</text>
<text x="124.1" y="101">J20</text>
<text x="152.4" y="99.2">1J15</text>
<text x="152.4" y="101">1K1</text>
<text x="27.9" y="102.7">A7</text>
<text x="27.9" y="104.5">A19</text>
<text x="27.9" y="106.3">A22</text>
<text x="84.8" y="102.7">1C5</text>
<text x="84.8" y="104.5">1C9</text>
<text x="84.8" y="106.3">1C10</text>
<text x="123.2" y="106.3">1D15</text>
<text x="124.1" y="102.7">M21</text>
<text x="124.1" y="104.5">M22</text>
<text x="152.4" y="102.7">1K3</text>
<text x="152.4" y="104.5">1K4</text>
<text x="152.4" y="106.3">1K5</text>
<text x="27.9" y="108.1">B4</text>
<text x="27.9" y="109.9">B7</text>
<text x="27.9" y="111.6">B14</text>
<text x="27.9" y="113.4">C7</text>
<text x="84.8" y="108.1">1C11</text>
<text x="84.8" y="109.9">1C12</text>
<text x="84.8" y="111.6">1C13</text>
<text x="84.8" y="113.4">1C14</text>
<text x="123.2" y="108.1">1E15</text>
<text x="123.2" y="109.9">1F11</text>
<text x="123.2" y="111.6">1F12</text>
<text x="123.2" y="113.4">1F13</text>
<text x="152.4" y="108.1">1K6</text>
<text x="152.4" y="109.9">1K7</text>
<text x="152.4" y="111.6">1K8</text>
<text x="152.4" y="113.4">1K10</text>
<text x="27.9" y="115.2">C14</text>
<text x="27.9" y="117">C15</text>
<text x="27.9" y="118.7">C19</text>
<text x="84.8" y="115.2">1C15</text>
<text x="84.8" y="117">1D1</text>
<text x="84.8" y="118.7">1D2</text>
<text x="123.2" y="115.2">1F14</text>
<text x="123.2" y="117">1F15</text>
<text x="123.2" y="118.7">1G14</text>
<text x="152.4" y="115.2">1K15</text>
<text x="152.4" y="117">1L2</text>
<text x="152.4" y="118.7">1L3</text>
<text x="27.9" y="120.5">D3</text>
<text x="27.9" y="122.3">D22</text>
<text x="27.9" y="124.1">E3</text>
<text x="27.9" y="125.9">G3</text>
<text x="84.8" y="120.5">1D3</text>
<text x="84.8" y="122.3">1D9</text>
<text x="84.8" y="124.1">1E3</text>
<text x="84.8" y="125.9">1E6</text>
<text x="123.2" y="120.5">1G15</text>
<text x="124.1" y="125.9">Y15</text>
<text x="152.4" y="120.5">1L6</text>
<text x="152.4" y="122.3">1L7</text>
<text x="152.4" y="124.1">1L8</text>
<text x="152.4" y="125.9">1L10</text>
<text x="27.9" y="127.6">H3</text>
<text x="27.9" y="129.4">J1</text>
<text x="27.9" y="131.2">K2</text>
<text x="84.8" y="127.6">1E7</text>
<text x="84.8" y="129.4">1E8</text>
<text x="84.8" y="131.2">1E9</text>
<text x="123.2" y="127.6">AA12</text>
<text x="123.2" y="131.2">1N10</text>
<text x="124.1" y="129.4">1N9</text>
<text x="152.4" y="127.6">1L11</text>
<text x="152.4" y="129.4">1L13</text>
<text x="152.4" y="131.2">1L14</text>
<text x="27.9" y="133">L2</text>
<text x="27.9" y="134.7">P2</text>
<text x="27.9" y="136.5">R20</text>
<text x="84.8" y="133">1F2</text>
<text x="84.8" y="134.7">1F3</text>
<text x="84.8" y="136.5">1F6</text>
<text x="123.2" y="133">1P10</text>
<text x="123.2" y="134.7">1R10</text>
<text x="123.2" y="136.5">1R11</text>
<text x="152.4" y="133">1L15</text>
<text x="152.4" y="134.7">1M6</text>
<text x="152.4" y="136.5">1M7</text>
<text x="27.9" y="138.3">U21</text>
<text x="27.9" y="140.1">V20</text>
<text x="27.9" y="141.9">V21</text>
<text x="27.9" y="143.6">W20</text>
<text x="84.8" y="138.3">1F7</text>
<text x="84.8" y="140.1">1F8</text>
<text x="84.8" y="141.9">1F9</text>
<text x="84.8" y="143.6">1F10</text>
<text x="123.2" y="138.3">1R12</text>
<text x="152.4" y="138.3">1M9</text>
<text x="152.4" y="140.1">1M10</text>
<text x="152.4" y="141.9">1M11</text>
<text x="152.4" y="143.6">1M14</text>
<text x="27.9" y="145.4">W21</text>
<text x="27.9" y="147.2">AA5</text>
<text x="27.9" y="149">AB1</text>
<text x="84.8" y="145.4">1G3</text>
<text x="84.8" y="147.2">1G4</text>
<text x="84.8" y="149">1G5</text>
<text x="152.4" y="145.4">1M15</text>
<text x="152.4" y="147.2">1N12</text>
<text x="152.4" y="149">1N13</text>
<text x="27.9" y="150.8">AB22</text>
<text x="27.9" y="152.5">1A1</text>
<text x="27.9" y="154.3">1A4</text>
<text x="84.8" y="150.8">1G6</text>
<text x="84.8" y="152.5">1G7</text>
<text x="84.8" y="154.3">1G8</text>
<text x="152.4" y="150.8">1N14</text>
<text x="152.4" y="152.5">1P13</text>
<text x="152.4" y="154.3">1P14</text>
<text x="27.9" y="156.1">1A10</text>
<text x="27.9" y="157.9">1A14</text>
<text x="27.9" y="159.6">1B1</text>
<text x="27.9" y="161.4">1B4</text>
<text x="84.8" y="156.1">1G9</text>
<text x="84.8" y="157.9">1G10</text>
<text x="84.8" y="159.6">1H3</text>
<text x="84.8" y="161.4">1H6</text>
<text x="152.4" y="156.1">1P15</text>
<text x="152.4" y="157.9">1R3</text>
<text x="152.4" y="159.6">1R4</text>
<text x="152.4" y="161.4">1R13</text>
<text x="27.9" y="163.2">1B5</text>
<text x="27.9" y="165">1B6</text>
<text x="27.9" y="166.8">1B7</text>
<text x="84.8" y="163.2">1H7</text>
<text x="84.8" y="165">1H10</text>
<text x="84.8" y="166.8">1H15</text>
<text x="152.4" y="163.2">1R14</text>
<text x="27.9" y="168.5">1B8</text>
<text x="27.9" y="170.3">1B12</text>
<text x="84.8" y="168.5">1J1</text>
<text x="84.8" y="170.3">1J4</text>
<text x="84.8" y="172.1">1J7</text>
<text x="84.8" y="173.9">1J8</text>
<text x="128" y="171.9">BGA401_13R50X13R30X1R25</text>
<text x="8.9" y="175.5">BGA401_13R50X13R30X1R25</text>
<text x="65.8" y="179">BGA401_13R50X13R30X1R25</text>
<text x="228.1" y="195.1">Title</text>
<text x="235.2" y="196.6">HT2</text>
<text x="228.1" y="200.4">Size</text>
<text x="229.9" y="202">A3</text>
<text x="235.2" y="200.4">Document Number</text>
<text x="235.2" y="202">&lt;Doc&gt;</text>
<text x="286.8" y="200.4">Rev</text>
<text x="228.1" y="205.7">Date:</text>
<text x="237.4" y="205.5">Friday, April 12, 2024</text>
<text x="263.7" y="205.7">Sheet</text>
<text x="272.6" y="205.5">3</text>
<text x="277.9" y="205.7">of</text>
<text x="283.2" y="205.5">23</text>
</g>
<g font-size="1.6" fill="#003f7f">
<text x="27.6" y="18.4">CPU_DVDD_0</text>
<text x="27.6" y="20.2">CPU_DVDD_1</text>
<text x="27.6" y="22">CPU_DVDD_2</text>
<text x="27.6" y="23.7">CPU_DVDD_3</text>
<text x="27.6" y="25.5">CPU_DVDD_4</text>
<text x="27.6" y="34.4">GPU_DVDD_0</text>
<text x="27.6" y="36.2">GPU_DVDD_1</text>
<text x="27.6" y="38">GPU_DVDD_2</text>
<text x="25.8" y="50.4">LOGIC_DVDD_0</text>
<text x="25.8" y="52.2">LOGIC_DVDD_1</text>
<text x="25.8" y="54">LOGIC_DVDD_2</text>
<text x="25.8" y="55.8">LOGIC_DVDD_3</text>
<text x="25.8" y="57.5">LOGIC_DVDD_4</text>
<text x="25.8" y="59.3">LOGIC_DVDD_5</text>
<text x="22.2" y="100.2">VSS0</text>
<text x="22.2" y="102">VSS1</text>
<text x="78.2" y="100.2">VSS41</text>
<text x="78.2" y="102">VSS42</text>
<text x="128.9" y="100.2">AVSS1_VSS0</text>
<text x="128.9" y="102">AVSS1_VSS1</text>
<text x="145.8" y="100.2">VSS84</text>
<text x="145.8" y="102">VSS85</text>
<text x="22.2" y="103.8">VSS2</text>
<text x="22.2" y="105.5">VSS3</text>
<text x="22.2" y="107.3">VSS4</text>
<text x="78.2" y="103.8">VSS43</text>
<text x="78.2" y="105.5">VSS44</text>
<text x="78.2" y="107.3">VSS45</text>
<text x="128.9" y="103.8">AVSS1_VSS2</text>
<text x="128.9" y="105.5">AVSS1_VSS3</text>
<text x="128.9" y="107.3">AVSS1_VSS4</text>
<text x="145.8" y="103.8">VSS86</text>
<text x="145.8" y="105.5">VSS87</text>
<text x="145.8" y="107.3">VSS88</text>
<text x="22.2" y="109.1">VSS5</text>
<text x="22.2" y="110.9">VSS6</text>
<text x="22.2" y="112.7">VSS7</text>
<text x="78.2" y="109.1">VSS46</text>
<text x="78.2" y="110.9">VSS47</text>
<text x="78.2" y="112.7">VSS48</text>
<text x="128.9" y="109.1">AVSS1_VSS5</text>
<text x="128.9" y="110.9">AVSS1_VSS6</text>
<text x="128.9" y="112.7">AVSS1_VSS7</text>
<text x="145.8" y="109.1">VSS89</text>
<text x="145.8" y="110.9">VSS90</text>
<text x="145.8" y="112.7">VSS91</text>
<text x="21.3" y="118">VSS10</text>
<text x="21.3" y="119.8">VSS11</text>
<text x="22.2" y="114.4">VSS8</text>
<text x="22.2" y="116.2">VSS9</text>
<text x="78.2" y="114.4">VSS49</text>
<text x="78.2" y="116.2">VSS50</text>
<text x="78.2" y="118">VSS51</text>
<text x="78.2" y="119.8">VSS52</text>
<text x="128.9" y="114.4">AVSS1_VSS8</text>
<text x="128.9" y="116.2">AVSS1_VSS9</text>
<text x="128.9" y="118">AVSS1_VSS10</text>
<text x="128.9" y="119.8">AVSS1_VSS11</text>
<text x="145.8" y="114.4">VSS92</text>
<text x="145.8" y="116.2">VSS93</text>
<text x="145.8" y="118">VSS94</text>
<text x="145.8" y="119.8">VSS95</text>
<text x="21.3" y="121.5">VSS12</text>
<text x="21.3" y="123.3">VSS13</text>
<text x="21.3" y="125.1">VSS14</text>
<text x="78.2" y="121.5">VSS53</text>
<text x="78.2" y="123.3">VSS54</text>
<text x="78.2" y="125.1">VSS55</text>
<text x="128.9" y="121.5">AVSS1_VSS12</text>
<text x="145.8" y="121.5">VSS96</text>
<text x="145.8" y="123.3">VSS97</text>
<text x="145.8" y="125.1">VSS98</text>
<text x="21.3" y="126.9">VSS15</text>
<text x="21.3" y="128.7">VSS16</text>
<text x="21.3" y="130.4">VSS17</text>
<text x="78.2" y="126.9">VSS56</text>
<text x="78.2" y="128.7">VSS57</text>
<text x="78.2" y="130.4">VSS58</text>
<text x="128.9" y="126.9">AVSS2_VSS0</text>
<text x="128.9" y="128.7">AVSS2_VSS1</text>
<text x="128.9" y="130.4">AVSS2_VSS2</text>
<text x="144.9" y="128.7">VSS100</text>
<text x="144.9" y="130.4">VSS101</text>
<text x="145.8" y="126.9">VSS99</text>
<text x="21.3" y="132.2">VSS18</text>
<text x="21.3" y="134">VSS19</text>
<text x="21.3" y="135.8">VSS20</text>
<text x="21.3" y="137.5">VSS21</text>
<text x="78.2" y="132.2">VSS59</text>
<text x="78.2" y="134">VSS60</text>
<text x="78.2" y="135.8">VSS61</text>
<text x="78.2" y="137.5">VSS62</text>
<text x="128.9" y="132.2">AVSS2_VSS3</text>
<text x="128.9" y="134">AVSS2_VSS4</text>
<text x="128.9" y="135.8">AVSS2_VSS5</text>
<text x="128.9" y="137.5">AVSS2_VSS6</text>
<text x="144.9" y="132.2">VSS102</text>
<text x="144.9" y="134">VSS103</text>
<text x="144.9" y="135.8">VSS104</text>
<text x="144.9" y="137.5">VSS105</text>
<text x="21.3" y="139.3">VSS22</text>
<text x="21.3" y="141.1">VSS23</text>
<text x="21.3" y="142.9">VSS24</text>
<text x="78.2" y="139.3">VSS63</text>
<text x="78.2" y="141.1">VSS64</text>
<text x="78.2" y="142.9">VSS65</text>
<text x="128.9" y="139.3">AVSS2_VSS7</text>
<text x="144.9" y="139.3">VSS106</text>
<text x="144.9" y="141.1">VSS107</text>
<text x="144.9" y="142.9">VSS108</text>
<text x="21.3" y="144.7">VSS25</text>
<text x="21.3" y="146.4">VSS26</text>
<text x="21.3" y="148.2">VSS27</text>
<text x="21.3" y="150">VSS28</text>
<text x="78.2" y="144.7">VSS66</text>
<text x="78.2" y="146.4">VSS67</text>
<text x="78.2" y="148.2">VSS68</text>
<text x="78.2" y="150">VSS69</text>
<text x="144.9" y="144.7">VSS109</text>
<text x="144.9" y="146.4">VSS110</text>
<text x="144.9" y="148.2">VSS111</text>
<text x="144.9" y="150">VSS112</text>
<text x="21.3" y="151.8">VSS29</text>
<text x="21.3" y="153.5">VSS30</text>
<text x="21.3" y="155.3">VSS31</text>
<text x="78.2" y="151.8">VSS70</text>
<text x="78.2" y="153.5">VSS71</text>
<text x="78.2" y="155.3">VSS72</text>
<text x="144.9" y="151.8">VSS113</text>
<text x="144.9" y="153.5">VSS114</text>
<text x="144.9" y="155.3">VSS115</text>
<text x="21.3" y="157.1">VSS32</text>
<text x="21.3" y="158.9">VSS33</text>
<text x="21.3" y="160.7">VSS34</text>
<text x="78.2" y="157.1">VSS73</text>
<text x="78.2" y="158.9">VSS74</text>
<text x="78.2" y="160.7">VSS75</text>
<text x="144.9" y="157.1">VSS116</text>
<text x="144.9" y="158.9">VSS117</text>
<text x="144.9" y="160.7">VSS118</text>
<text x="21.3" y="162.4">VSS35</text>
<text x="21.3" y="164.2">VSS36</text>
<text x="21.3" y="166">VSS37</text>
<text x="21.3" y="167.8">VSS38</text>
<text x="78.2" y="162.4">VSS76</text>
<text x="78.2" y="164.2">VSS77</text>
<text x="78.2" y="166">VSS78</text>
<text x="78.2" y="167.8">VSS79</text>
<text x="144.9" y="162.4">VSS119</text>
<text x="144.9" y="164.2">VSS120</text>
<text x="21.3" y="169.5">VSS39</text>
<text x="21.3" y="171.3">VSS40</text>
<text x="78.2" y="169.5">VSS80</text>
<text x="78.2" y="171.3">VSS81</text>
<text x="78.2" y="173.1">VSS82</text>
<text x="78.2" y="174.9">VSS83</text>
</g>
<g font-size="1.3">
<text x="30.8" y="1.3">5</text>
<text x="88.8" y="1.3">4</text>
<text x="146.9" y="1.3">3</text>
<text x="205" y="1.3">2</text>
<text x="263.1" y="1.3">1</text>
<text x=".5" y="28.4">D</text>
<text x="292.6" y="28.4">D</text>
<text x=".5" y="79.5">C</text>
<text x="292.6" y="79.5">C</text>
<text x=".5" y="130.6">B</text>
<text x="292.6" y="130.6">B</text>
<text x=".5" y="181.7">A</text>
<text x="292.6" y="181.7">A</text>
<text x="30.8" y="207.4">5</text>
<text x="88.8" y="207.4">4</text>
<text x="146.9" y="207.4">3</text>
<text x="205" y="207.4">2</text>
<text x="263.1" y="207.4">1</text>
</g>
</svg>
